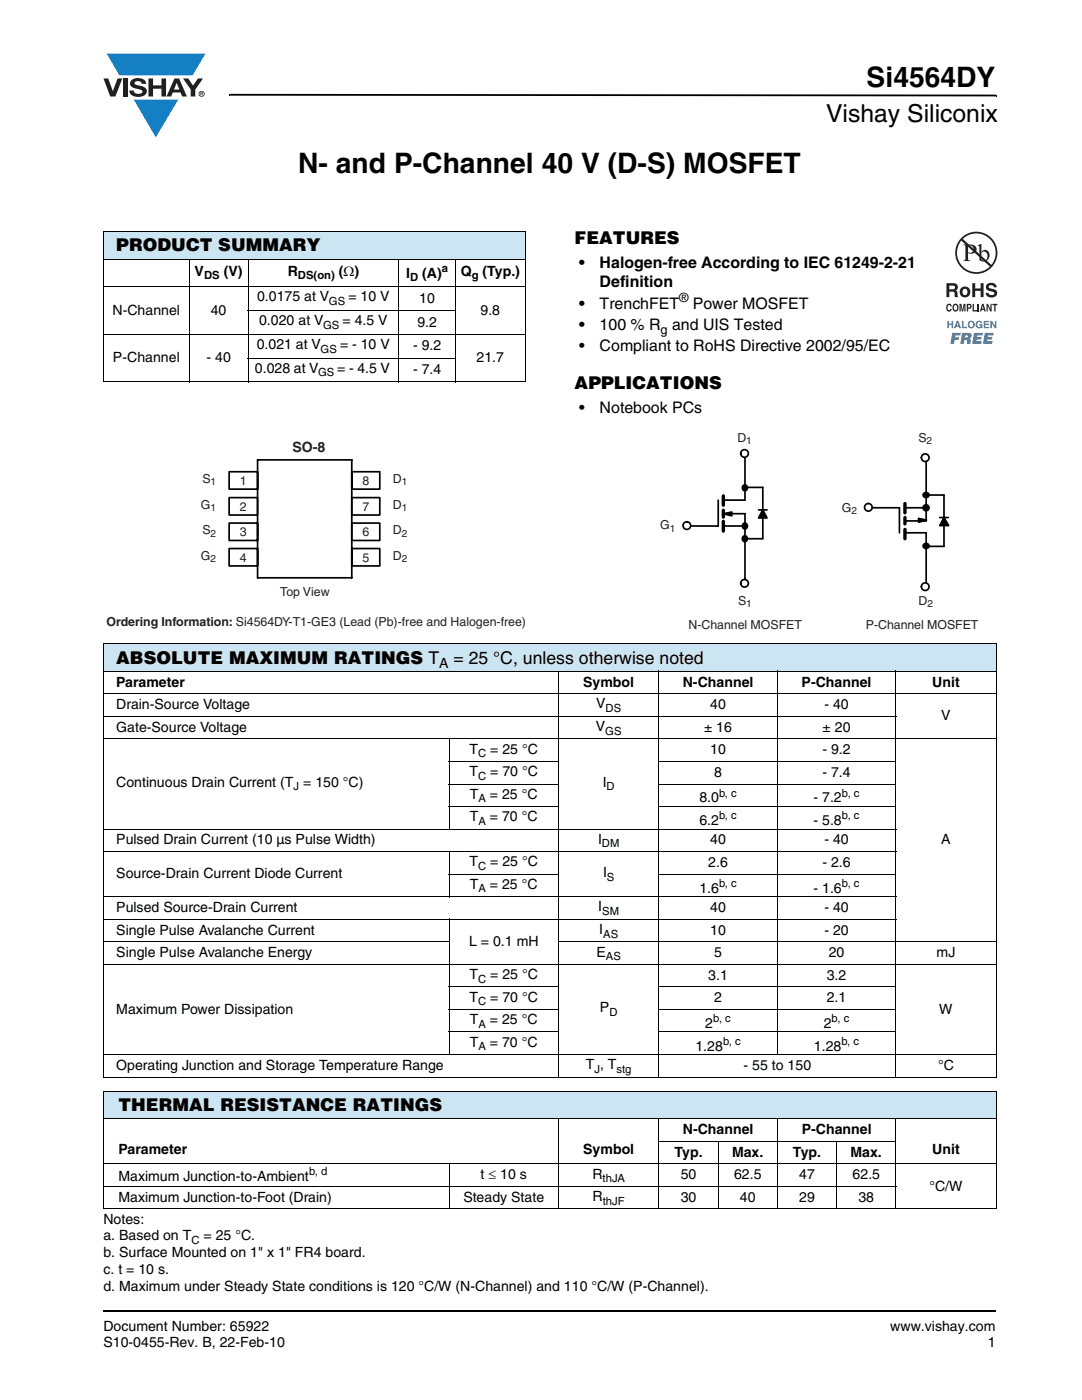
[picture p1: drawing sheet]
<svg xmlns="http://www.w3.org/2000/svg" width="216mm" height="279mm" viewBox="0 0 216 279" stroke-linecap="round" stroke-linejoin="round" font-family="sans-serif">
<g fill="#147fc3">
<path d="M21.3 10.7h19.7l-2.6 4.4h-3.8h-10.8z"/>
<path d="M26.7 19.9h8.9l-4.5 7.5z"/>
</g>
<g fill="#231f20">
<path d="M20.6 15.7h1l.9 2.5 1-2.5h.9l-1.4 3.6h-1z"/>
<path d="M24.6 15.7h.9v3.6h-.9z"/>
<path d="M26.3 16a2.1 2.1 0 0 1 2.8 .3l.1 .4h-.9a.79 .79 0 0 0-.7-.5 .79 .79 0 0 0-.8 .4l.3 .3 1 .2a1.08 1.08 0 0 1 1.2 1.1 1.08 1.08 0 0 1-1.1 1.1 1.73 1.73 0 0 1-2.4-1.2h.9a.96 .96 0 0 0 .8 .6 .96 .96 0 0 0 .9-.4 1.31 1.31 0 0 0-1.2-.6 1.03 1.03 0 0 1-1.1-.6 1.03 1.03 0 0 1 .2-1.1z"/>
<path d="M29.6 15.7h.9v1.3h1.7v-1.3h.9v3.6h-.9v-1.6h-1.7v1.6h-.9z"/>
<path d="M36.5 15.7h1.1l.9 1.4 1-1.4h1l-1.5 2.2v1.4h-.9v-1.4z"/>
<path d="M35.3 16.5l.5 1.4h-1.1zM34.8 15.7l-1.6 3.6h1l.3-.8h1.5l.3 .8h1l-1.6-3.6z"/>
<path d="M39.8 18.7a.46 .46 0 0 1 .9 0 .46 .46 0 0 1-.9 0zM39.6 18.7a.6 .6 0 0 0 1.2 0 .6 .6 0 0 0-1.2 0z"/>
<path d="M40.1 18.5h.2v.2h-.2zM40 18.4v.7h.1v-.3l.4 .3-.2-.3 .2-.2-.1-.2z"/>
</g>
<path d="M45.7 18.7h.2v.4h-.2zM45.9 18.7l152.9 .2v.3l-152.9-.1zM198.8 18.9h.1v.3h-.1zM20.5 261.5h.1v.4h-.1z" fill="#000"/>
<path d="M20.6 261.7h178.2" fill="none" stroke="#000" stroke-width=".36"/>
<path d="M20.6 46.2h84.2v5.5h-84.2z" fill="#cce5f3"/>
<g fill="none" stroke="#000" stroke-width=".2">
<path d="M20.6 46.2h84.3M20.6 51.7h84.3M20.6 57.2h84.3M20.6 46.3v29.8M37.7 51.6v24.7M49.5 51.6v24.7M79.6 51.6v24.7M90.9 51.6v24.7M104.8 46.3v29.8M20.6 66.7h84.3M20.6 76.2h84.3M49.4 62h41.6"/>
<path d="M49.4 71.5h41.6"/>
</g>
<path d="M21.3 87.8h83.7v37.7h-83.7z" fill="#fff"/>
<path d="M45.7 99.3h5.7v3.5h-5.7zM45.7 94.1h5.7v3.5h-5.7zM51.4 91.8h18.8v23.5h-18.8zM70.2 99.3h5.6v3.5h-5.6zM70.2 94.1h5.6v3.5h-5.6zM45.7 109.5h5.7v3.4h-5.7zM45.7 104.4h5.7v3.5h-5.7zM70.2 104.4h5.6v3.5h-5.6zM70.2 109.5h5.6v3.4h-5.6z" fill="none" stroke="#000" stroke-width=".34"/>
<path d="M131.7 86h63.5v40h-63.5z" fill="#fff"/>
<path d="M148.7 91.3v8.5h-4.4M144.3 105h4.4M144.4 102.5h4.3" fill="none" stroke="#000" stroke-width=".34"/>
<circle cx="148.6" cy="116.4" r=".76" fill="#fff"/>
<g fill="none" stroke="#000" stroke-width=".34">
<path d="M143.3 99.8v5.2h-5.6M148.7 97.3h3.5M144.4 102.5l1.6-.3v.7l-1.4-.3M148.7 102.5v13.1M148.7 107.5h3.5"/>
<circle cx="148.6" cy="116.4" r=".76"/>
</g>
<path d="M144.3 99v1.8M144.3 101.8v1.4M144.3 104v2" fill="none" stroke="#000" stroke-width=".68"/>
<path d="M144.4 102.5l1.6-.3v.7z" fill="#000"/>
<circle cx="137.1" cy="104.9" r=".76" fill="#fff"/>
<g fill="none" stroke="#000" stroke-width=".34">
<path d="M152.2 97.3v10.2M151.4 103.4l.8-1.6 .9 1.6h-1.7M151.4 101.8h1.7"/>
<circle cx="137.1" cy="104.9" r=".76"/>
</g>
<path d="M152.2 101.8l.9 1.6h-1.7z" fill="#000"/>
<circle cx="148.6" cy="90.5" r=".76" fill="#fff"/>
<g fill="none" stroke="#000" stroke-width=".34">
<path d="M184.8 92.2v11.8M180.6 101.3h4.2"/>
<circle cx="148.6" cy="90.5" r=".76"/>
</g>
<circle cx="184.6" cy="117.1" r=".76" fill="#fff"/>
<g fill="none" stroke="#000" stroke-width=".34">
<path d="M184.8 98.8h3.6v10.2h-3.6M173.9 101.3h5.6v5M180.6 104h4.2M180.6 106.3h4.2v10M187.5 104.9l.9-1.6 .9 1.6h-1.7M187.5 103.3h1.7"/>
<circle cx="184.6" cy="117.1" r=".76"/>
</g>
<path d="M180.6 100.5v1.9M180.6 103.3v1.3M180.6 105.7v1.8" fill="none" stroke="#000" stroke-width=".68"/>
<path d="M188.4 103.3l.9 1.6h-1.7z" fill="#000"/>
<circle cx="173.3" cy="101.3" r=".76" fill="#fff"/>
<circle cx="173.3" cy="101.3" r=".76" fill="none" stroke="#000" stroke-width=".34"/>
<circle cx="184.6" cy="91.3" r=".76" fill="#fff"/>
<g fill="none" stroke="#000" stroke-width=".34">
<path d="M148.4 96.8a.53 .53 0 0 1 .7 .3 .53 .53 0 0 1-.2 .7 .53 .53 0 0 1-.7-.1l-.1-.3zM148.4 104.5a.53 .53 0 0 1 .7 .2 .53 .53 0 0 1-.2 .7 .53 .53 0 0 1-.7-.1l-.1-.3zM148.4 107a.53 .53 0 0 1 .7 .2 .53 .53 0 0 1-.2 .7 .53 .53 0 0 1-.7-.1l-.1-.3zM184.9 103.8l-1.6-.3v.7l1.4-.3"/>
<circle cx="184.6" cy="91.3" r=".76"/>
<circle cx="184.8" cy="98.8" r=".55"/>
<circle cx="184.8" cy="109" r=".55"/>
<circle cx="184.8" cy="101.3" r=".59"/>
</g>
<g fill="#000">
<path d="M183.3 103.5l1.6 .3-1.6 .4z"/>
<path d="M148.4 96.8a.53 .53 0 0 1 .7 .3 .53 .53 0 0 1-.2 .7 .53 .53 0 0 1-.7-.1l-.1-.3z" fill-rule="evenodd"/>
<path d="M148.4 104.5a.53 .53 0 0 1 .7 .2 .53 .53 0 0 1-.2 .7 .53 .53 0 0 1-.7-.1l-.1-.3z" fill-rule="evenodd"/>
<path d="M148.4 107a.53 .53 0 0 1 .7 .2 .53 .53 0 0 1-.2 .7 .53 .53 0 0 1-.7-.1l-.1-.3z" fill-rule="evenodd"/>
<circle cx="184.8" cy="98.8" r=".55"/>
<circle cx="184.8" cy="109" r=".55"/>
<circle cx="184.8" cy="101.3" r=".59"/>
</g>
<path d="M20.6 128.5h178.2v5.5h-178.2z" fill="#cce5f3"/>
<g fill="none" stroke="#000" stroke-width=".2">
<path d="M20.6 128.5h178.2M20.6 134h110.8M20.6 138.5h178.2M20.6 128.5v86.4M111.5 133.9v81.2M131.5 133.9v81.2M131.6 134h47.1M155.1 133.9v76.6M178.8 133.9v81.2M178.8 134h20M198.8 128.5v86.4M20.6 143h158.2"/>
<path d="M20.6 147.4h178.2M89.5 152h22.1M89.5 156.5h22.1M89.6 147.4v18.1M131.4 152h47.4M131.4 156.5h47.4M20.6 165.5h158.2M20.6 169.9h158.2M20.6 179h158.2M89.5 161h22.1M89.5 174.5h22.1M89.6 169.9v9.1"/>
<path d="M131.4 161h47.4M131.4 174.5h47.4M20.6 183.5h158.2M20.6 188h69.1M20.6 192.5h178.2M89.5 197h22.1M89.6 183.4v27.1M111.4 188h87.4M131.4 197h47.4M20.6 210.5h178.2M20.6 215h178.2M89.5 201.5h22.1"/>
<path d="M89.5 206h22.1M131.4 201.5h47.4M131.4 206h47.4"/>
</g>
<path d="M20.6 217.8h178.2v5.5h-178.2z" fill="#cce5f3"/>
<g fill="none" stroke="#000" stroke-width=".2">
<path d="M20.6 217.8h178.3M20.6 217.9v23.3M198.8 217.9v23.3M20.6 223.3h110.8M20.6 232.3h178.3M20.6 236.8h158.3M89.6 232.2v9.2M111.5 223.2v18.2M131.4 227.8h47.5M131.5 223.2v18.2M131.6 223.3h47.1M143.3 227.7v13.7"/>
<path d="M155.1 223.2v18.2M166.9 227.7v13.7M178.8 223.2v18.2M178.9 223.3h20M20.6 241.3h178.3"/>
</g>
<g fill="#fff">
<path d="M187.8 42.2h12.3v29.9h-12.3z"/>
<path d="M188.8 46.2h10.2v22.4h-10.2z"/>
</g>
<g fill="#231f20">
<path d="M194 56.5h.6v1.1h1.1v-1.1h.6v2.8h-.6v-1.2h-1.1v1.2h-.6z"/>
<path d="M197 56.7a1.15 1.15 0 0 1 1.9 .6h-.6v-.1a.68 .68 0 0 0-1-.1v.3l.3 .1a1.29 1.29 0 0 1 1.4 1 1.17 1.17 0 0 1-1.2 .9 1.17 1.17 0 0 1-1.1-1h.5l.1 .2a.67 .67 0 0 0 1.1-.1l-.2-.2-.6-.2a.82 .82 0 0 1-.8-.5 .82 .82 0 0 1 .2-.9z"/>
<path d="M189 60.8l.4-.2 .3 .1 .2 .4-.7-.2a.66 .66 0 0 0 .2 1l.3-.3h.2a.54 .54 0 0 1-.5 .6 .54 .54 0 0 1-.6-.5z"/>
<path d="M191.5 60.6h.3l.3 1.2 .2-1.2h.4v1.6h-.3v-1.3l-.2 1.3h-.3l-.2-1.3v1.3h-.2z"/>
<path d="M194.1 60.6h.2v1.3h.6v.3h-.8z"/>
<path d="M195.1 60.6h.3v1.6h-.3z"/>
<path d="M196.9 60.6h.2l.5 1.1v-1.1h.3v1.6h-.3l-.5-1.1v1.1h-.2z"/>
<path d="M198 60.6h1v.3h-.4v1.3h-.2v-1.3h-.4z"/>
<path d="M189.4 57v.7h1a.39 .39 0 0 0 0-.6zM188.9 56.5h1.4a.79 .79 0 0 1 .8 .4 .79 .79 0 0 1-.2 .9l-.2 .2a.98 .98 0 0 1 .4 1.2l.1 .1h-.7l-.2-1-.9-.1v1.1h-.5z"/>
<path d="M192.3 57.7a.63 .63 0 0 0-.2 .8 .63 .63 0 0 0 .7 .3 .63 .63 0 0 0 .2-.7 .63 .63 0 0 0-.7-.4zM191.5 58.3a1.1 1.1 0 0 1 2.2 0 1.1 1.1 0 0 1-2.2 0z"/>
<path d="M190.5 60.9a.64 .64 0 0 0 .2 1h.1a.64 .64 0 0 0-.1-1zM190.3 60.7l.2-.1a.56 .56 0 0 1 .7 .4 .82 .82 0 0 1-.5 1.2h-.2a.89 .89 0 0 1-.2-1.5z"/>
<path d="M193.2 60.9v.4h.4v-.3zM192.9 60.6h.6a.5 .5 0 0 1 .4 .5 .5 .5 0 0 1-.4 .5h-.3v.6h-.3z"/>
<path d="M196.1 61l-.2 .6h.4zM196 60.6h.3l.4 1.6h-.3l-.1-.4h-.4l-.1 .4h-.3z"/>
</g>
<g fill="#3853a3">
<path d="M189 64h.3v.6h.6v-.6h.3v1.5h-.3v-.7h-.6v.7h-.3z"/>
<path d="M191.9 64h.3v1.2h.8v.3h-1.1z"/>
<path d="M194.8 64.2a.68 .68 0 0 1 1.2 .3l-.8-.2a.55 .55 0 0 0-.2 .6 .55 .55 0 0 0 .4 .4l.3-.3h-.3v-.3h.6v.8h-.2v-.2a.71 .71 0 0 1-1 0 .71 .71 0 0 1 0-1.1z"/>
<path d="M196.3 64h1.1v.3h-.8v.3h.7v.3h-.7v.3h.8v.3h-1.1z"/>
<path d="M197.6 64h.3l.6 1.1v-1.1h.3v1.5h-.3l-.6-1v1h-.3z"/>
<path d="M190 66.4h1.7l-.1 .5h-.9l-.1 .4h.8l-.1 .5h-.8l-.1 .8h-.7z"/>
<path d="M194.4 66.4h1.7l-.1 .5h-1l-.1 .3h.9l-.1 .6h-.9v.3h1.1l-.1 .5h-1.8z"/>
<path d="M196.5 66.4h1.8l-.1 .5h-1l-.1 .3h.9l-.1 .6h-.9v.3h1v.5h-1.8z"/>
<path d="M191.1 64.4l-.2 .5h.3zM190.9 64h.3l.5 1.5h-.3l-.1-.3h-.5l-.1 .3h-.3z"/>
<path d="M193.3 64.8a.5 .5 0 0 0 1 0 .5 .5 0 0 0-1 0zM193 64.8a.75 .75 0 0 1 1.5 0 .75 .75 0 0 1-1.5 0z"/>
<path d="M192.6 66.9l-.1 .5 .6-.1v-.3zM192 66.4l1.7 .2a.63 .63 0 0 1-.3 1l.3 .2v.8h-.8l.1-.6-.3-.2h-.2l-.2 .8h-.7z"/>
</g>
<g fill="#231f20">
<path d="M193.2 49v1.4a.75 .75 0 0 0 1.1-.7 .75 .75 0 0 0-1.1-.7zM192.2 48.8a2.81 2.81 0 0 1 2.4 .3 .97 .97 0 0 1 0 1.3 .97 .97 0 0 1-1.2 .2l-.2-.1v1.1v.3l.5 .2h-1.5l.3-.1 .1-.4v-2.3v-.2z"/>
<path d="M195.8 50.4v1.4l.2 .1a.72 .72 0 0 0 .8 0 .72 .72 0 0 0 .2-.8 .72 .72 0 0 0-.3-.8 .72 .72 0 0 0-.9 .1zM195.1 49l.7-.3v1.6a.89 .89 0 0 1 1.1-.4 .89 .89 0 0 1 .6 1 1.23 1.23 0 0 1-.7 1.2 1.23 1.23 0 0 1-1.4-.2v-2.7z"/>
<path d="M192.1 47.7a3.9 3.9 0 0 1 5.3-.1 3.9 3.9 0 0 1 .4 5.3zM191.8 48l5.7 5.2a3.9 3.9 0 0 1-5.3 .1 3.9 3.9 0 0 1-.4-5.3zM190.6 50.4a4.2 4.2 0 0 0 8.4 0 4.2 4.2 0 0 0-8.4 0z"/>
</g>
<g font-size="5.6">
<text x="172.9" y="17.4">Si4564DY</text>
<text x="59.5" y="34.5">N- and P-Channel 40 V (D-S) MOSFET</text>
</g>
<text font-size="4.9" x="164.8" y="24.4">Vishay Siliconix</text>
<g font-size="3.5">
<text x="23.2" y="50.1">PRODUCT SUMMARY</text>
<text x="114.7" y="48.8">FEATURES</text>
<text x="114.7" y="77.7">APPLICATIONS</text>
<text x="23.2" y="132.4">ABSOLUTE MAXIMUM RATINGS T</text>
<text x="90.5" y="132.4">= 25 °C, unless otherwise noted</text>
<text x="23.6" y="221.7">THERMAL RESISTANCE RATINGS</text>
</g>
<g font-size="3.2">
<text x="115.5" y="53.5">•</text>
<text x="119.7" y="53.5">Halogen-free According to IEC 61249-2-21</text>
<text x="119.7" y="57.4">Definition</text>
<text x="115.5" y="61.6">•</text>
<text x="115.5" y="65.8">•</text>
<text x="119.7" y="61.6">TrenchFET</text>
<text x="119.7" y="65.8">100 % R</text>
<text x="134.1" y="65.8">and UIS Tested</text>
<text x="138.2" y="61.6">Power MOSFET</text>
<text x="115.5" y="70.1">•</text>
<text x="119.7" y="70.1">Compliant to RoHS Directive 2002/95/EC</text>
<text x="115.5" y="82.4">•</text>
<text x="119.7" y="82.4">Notebook PCs</text>
</g>
<g font-size="2.8">
<text x="38.8" y="55">V</text>
<text x="44.6" y="55">(V)</text>
<text x="57.4" y="55">R</text>
<text x="67.6" y="55">(Ω)</text>
<text x="81.1" y="55.4">I</text>
<text x="84.2" y="55.4">(A)</text>
<text x="91.9" y="55">Q</text>
<text x="96.3" y="55">(Typ.)</text>
<text x="22.5" y="62.8">N-Channel</text>
<text x="42" y="62.8">40</text>
<text x="51.3" y="60.2">0.0175 at V</text>
<text x="51.7" y="64.9">0.020 at V</text>
<text x="68.3" y="64.9">= 4.5 V</text>
<text x="69.5" y="60.2">= 10 V</text>
<text x="83.3" y="65.2">9.2</text>
<text x="83.7" y="60.4">10</text>
<text x="95.9" y="62.8">9.8</text>
<text x="51.2" y="69.7">0.021 at V</text>
<text x="67.9" y="69.7">= - 10 V</text>
<text x="82.4" y="69.9">- 9.2</text>
<text x="22.5" y="72.3">P-Channel</text>
<text x="41.2" y="72.3">- 40</text>
<text x="50.8" y="74.4">0.028 at V</text>
<text x="67.3" y="74.4">= - 4.5 V</text>
<text x="82.4" y="74.7">- 7.4</text>
<text x="95.1" y="72.3">21.7</text>
<text x="23.2" y="137">Parameter</text>
<text x="87.7" y="133.3">A</text>
<text x="116.4" y="137">Symbol</text>
<text x="136.2" y="137">N-Channel</text>
<text x="160" y="137">P-Channel</text>
<text x="186" y="137">Unit</text>
<text x="23.2" y="141.5">Drain-Source Voltage</text>
<text x="119" y="141.4">V</text>
<text x="141.7" y="141.5">40</text>
<text x="164.5" y="141.5">- 40</text>
<text x="187.8" y="143.8">V</text>
<text x="23.2" y="146">Gate-Source Voltage</text>
<text x="118.9" y="145.9">V</text>
<text x="140.5" y="146">± 16</text>
<text x="164.1" y="146">± 20</text>
<text x="93.7" y="154.9">T</text>
<text x="93.7" y="150.4">T</text>
<text x="97.8" y="150.4">= 25 °C</text>
<text x="97.8" y="154.9">= 70 °C</text>
<text x="141.7" y="150.5">10</text>
<text x="142.5" y="155">8</text>
<text x="164.1" y="150.5">- 9.2</text>
<text x="164.1" y="155">- 7.4</text>
<text x="23.2" y="157">Continuous Drain Current (T = 150 °C)</text>
<text x="93.8" y="159.4">T</text>
<text x="97.8" y="159.4">= 25 °C</text>
<text x="120.3" y="157">I</text>
<text x="139.6" y="160.1">8.0</text>
<text x="162.3" y="160.1">- 7.2</text>
<text x="93.8" y="163.9">T</text>
<text x="97.8" y="163.9">= 70 °C</text>
<text x="139.6" y="164.7">6.2</text>
<text x="162.3" y="164.7">- 5.8</text>
<text x="23.2" y="168.5">Pulsed Drain Current (10 µs Pulse Width)</text>
<text x="93.7" y="172.9">T</text>
<text x="97.8" y="172.9">= 25 °C</text>
<text x="119.3" y="168.4">I</text>
<text x="141.3" y="173">2.6</text>
<text x="141.7" y="168.5">40</text>
<text x="164.1" y="173">- 2.6</text>
<text x="164.5" y="168.5">- 40</text>
<text x="187.8" y="168.5">A</text>
<text x="23.2" y="175.3">Source-Drain Current Diode Current</text>
<text x="93.8" y="177.4">T</text>
<text x="97.8" y="177.4">= 25 °C</text>
<text x="120.3" y="175">I</text>
<text x="139.6" y="178.2">1.6</text>
<text x="162.3" y="178.2">- 1.6</text>
<text x="23.2" y="182">Pulsed Source-Drain Current</text>
<text x="119.4" y="181.9">I</text>
<text x="141.7" y="182">40</text>
<text x="164.5" y="182">- 40</text>
<text x="23.2" y="186.5">Single Pulse Avalanche Current</text>
<text x="23.2" y="191">Single Pulse Avalanche Energy</text>
<text x="93.6" y="188.8">L = 0.1 mH</text>
<text x="119" y="190.9">E</text>
<text x="119.6" y="186.4">I</text>
<text x="141.7" y="186.5">10</text>
<text x="142.5" y="191">5</text>
<text x="164.5" y="186.5">- 20</text>
<text x="165.4" y="191">20</text>
<text x="186.9" y="191">mJ</text>
<text x="93.7" y="195.4">T</text>
<text x="97.8" y="195.4">= 25 °C</text>
<text x="141.3" y="195.5">3.1</text>
<text x="165" y="195.5">3.2</text>
<text x="23.2" y="202.3">Maximum Power Dissipation</text>
<text x="93.7" y="199.9">T</text>
<text x="97.8" y="199.9">= 70 °C</text>
<text x="119.7" y="202">P</text>
<text x="142.5" y="200">2</text>
<text x="165" y="200">2.1</text>
<text x="187.4" y="202.3">W</text>
<text x="93.8" y="208.9">T</text>
<text x="93.8" y="204.4">T</text>
<text x="97.8" y="204.4">= 25 °C</text>
<text x="97.8" y="208.9">= 70 °C</text>
<text x="138.8" y="209.7">1.28</text>
<text x="140.7" y="205.1">2</text>
<text x="162.4" y="209.7">1.28</text>
<text x="164.4" y="205.1">2</text>
<text x="23.2" y="213.5">Operating Junction and Storage Temperature Range</text>
<text x="116.9" y="213.4">T , T</text>
<text x="148.4" y="213.5">- 55 to 150</text>
<text x="187.2" y="213.5">°C</text>
<text x="136.2" y="226.4">N-Channel</text>
<text x="160" y="226.4">P-Channel</text>
<text x="23.6" y="230.4">Parameter</text>
<text x="116.4" y="230.4">Symbol</text>
<text x="134.6" y="230.9">Typ.</text>
<text x="146.1" y="230.9">Max.</text>
<text x="158.2" y="230.9">Typ.</text>
<text x="169.7" y="230.9">Max.</text>
<text x="186" y="230.4">Unit</text>
<text x="23.6" y="235.6">Maximum Junction-to-Ambient</text>
<text x="23.6" y="239.9">Maximum Junction-to-Foot (Drain)</text>
<text x="92.5" y="239.9">Steady State</text>
<text x="95.9" y="235.4">t ≤ 10 s</text>
<text x="118.2" y="235.2">R</text>
<text x="118.3" y="239.7">R</text>
<text x="135.8" y="235.4">50</text>
<text x="135.8" y="239.9">30</text>
<text x="146.5" y="235.4">62.5</text>
<text x="147.6" y="239.9">40</text>
<text x="159.5" y="235.4">47</text>
<text x="159.5" y="239.9">29</text>
<text x="170.1" y="235.4">62.5</text>
<text x="171.3" y="239.9">38</text>
<text x="185.5" y="237.6">°C/W</text>
<text x="20.6" y="244.2">Notes:</text>
<text x="20.6" y="250.9">b. Surface Mounted on 1&quot; x 1&quot; FR4 board.</text>
<text x="20.6" y="247.6">a. Based on T</text>
<text x="40.6" y="247.6">= 25 °C.</text>
<text x="20.6" y="254.3">c. t = 10 s.</text>
<text x="20.6" y="257.6">d. Maximum under Steady State conditions is 120 °C/W (N-Channel) and 110 °C/W (P-Channel).</text>
<text x="20.6" y="265.6">Document Number: 65922</text>
<text x="20.6" y="268.8">S10-0455-Rev. B, 22-Feb-10</text>
<text x="177.7" y="265.6">www.vishay.com</text>
<text x="197.1" y="268.8">1</text>
</g>
<text font-size="2.8" fill="#231f20" x="58.3" y="90.3">SO-8</text>
<g font-size="2.5">
<text x="135.5" y="60.3">®</text>
<text x="131.8" y="66.6">g</text>
</g>
<g font-size="2.5" fill="#231f20">
<text x="147.1" y="88.1">D</text>
<text x="183.3" y="88.1">S</text>
<text x="40.1" y="101.5">G</text>
<text x="40.4" y="96.3">S</text>
<text x="47.8" y="101.9">2</text>
<text x="47.8" y="96.8">1</text>
<text x="72.3" y="101.9">7</text>
<text x="72.3" y="96.8">8</text>
<text x="78.4" y="96.3">D</text>
<text x="78.4" y="101.5">D</text>
<text x="40.4" y="106.6">S</text>
<text x="47.8" y="107">3</text>
<text x="72.3" y="107">6</text>
<text x="78.4" y="106.6">D</text>
<text x="131.7" y="105.7">G</text>
<text x="168" y="102.1">G</text>
<text x="40.1" y="111.7">G</text>
<text x="47.8" y="112.1">4</text>
<text x="72.3" y="112.1">5</text>
<text x="78.4" y="111.7">D</text>
<text x="55.9" y="118.9">Top View</text>
<text x="21.3" y="124.9">Ordering Information: Si4564DY-T1-GE3 (Lead (Pb)-free and Halogen-free)</text>
<text x="137.4" y="125.5">N-Channel MOSFET</text>
<text x="147.3" y="120.7">S</text>
<text x="172.8" y="125.5">P-Channel MOSFET</text>
<text x="183.3" y="120.7">D</text>
</g>
<g font-size="2.2">
<text x="40.7" y="55.7">DS</text>
<text x="59.4" y="55.7">DS(on)</text>
<text x="81.9" y="56.1">D</text>
<text x="88.2" y="54.3">a</text>
<text x="94.1" y="55.7">g</text>
<text x="64.5" y="65.6">GS</text>
<text x="65.6" y="60.9">GS</text>
<text x="64" y="70.4">GS</text>
<text x="63.5" y="75.1">GS</text>
<text x="120.8" y="142.1">DS</text>
<text x="120.8" y="146.6">GS</text>
<text x="95.4" y="151.1">C</text>
<text x="95.4" y="155.6">C</text>
<text x="58.6" y="157.7">J</text>
<text x="95.5" y="160.1">A</text>
<text x="121.1" y="157.7">D</text>
<text x="143.5" y="159">b, c</text>
<text x="168" y="159">b, c</text>
<text x="95.5" y="164.6">A</text>
<text x="143.5" y="163.5">b, c</text>
<text x="168" y="163.5">b, c</text>
<text x="95.4" y="173.6">C</text>
<text x="120.1" y="169.1">DM</text>
<text x="95.5" y="178.1">A</text>
<text x="121.1" y="175.7">S</text>
<text x="143.5" y="177">b, c</text>
<text x="168" y="177">b, c</text>
<text x="120.2" y="182.6">SM</text>
<text x="120.4" y="187.1">AS</text>
<text x="120.9" y="191.6">AS</text>
<text x="95.4" y="196.1">C</text>
<text x="95.4" y="200.6">C</text>
<text x="121.6" y="202.7">D</text>
<text x="95.5" y="205.1">A</text>
<text x="95.5" y="209.6">A</text>
<text x="142.3" y="204">b, c</text>
<text x="144.3" y="208.5">b, c</text>
<text x="165.9" y="204">b, c</text>
<text x="167.9" y="208.5">b, c</text>
<text x="118.6" y="214.1">J</text>
<text x="123" y="214.1">stg</text>
<text x="61.7" y="234.5">b, d</text>
<text x="120.2" y="235.9">thJA</text>
<text x="120.3" y="240.4">thJF</text>
<text x="38.2" y="248.3">C</text>
</g>
<g font-size="2" fill="#231f20">
<text x="148.9" y="88.6">1</text>
<text x="184.9" y="88.6">2</text>
<text x="42" y="96.9">1</text>
<text x="80.2" y="96.9">1</text>
<text x="42" y="102">1</text>
<text x="42" y="107.1">2</text>
<text x="80.2" y="102">1</text>
<text x="80.2" y="107.1">2</text>
<text x="133.7" y="106.2">1</text>
<text x="169.9" y="102.6">2</text>
<text x="42" y="112.2">2</text>
<text x="80.2" y="112.2">2</text>
<text x="148.9" y="121.2">1</text>
<text x="185.1" y="121.2">2</text>
</g>
</svg>
